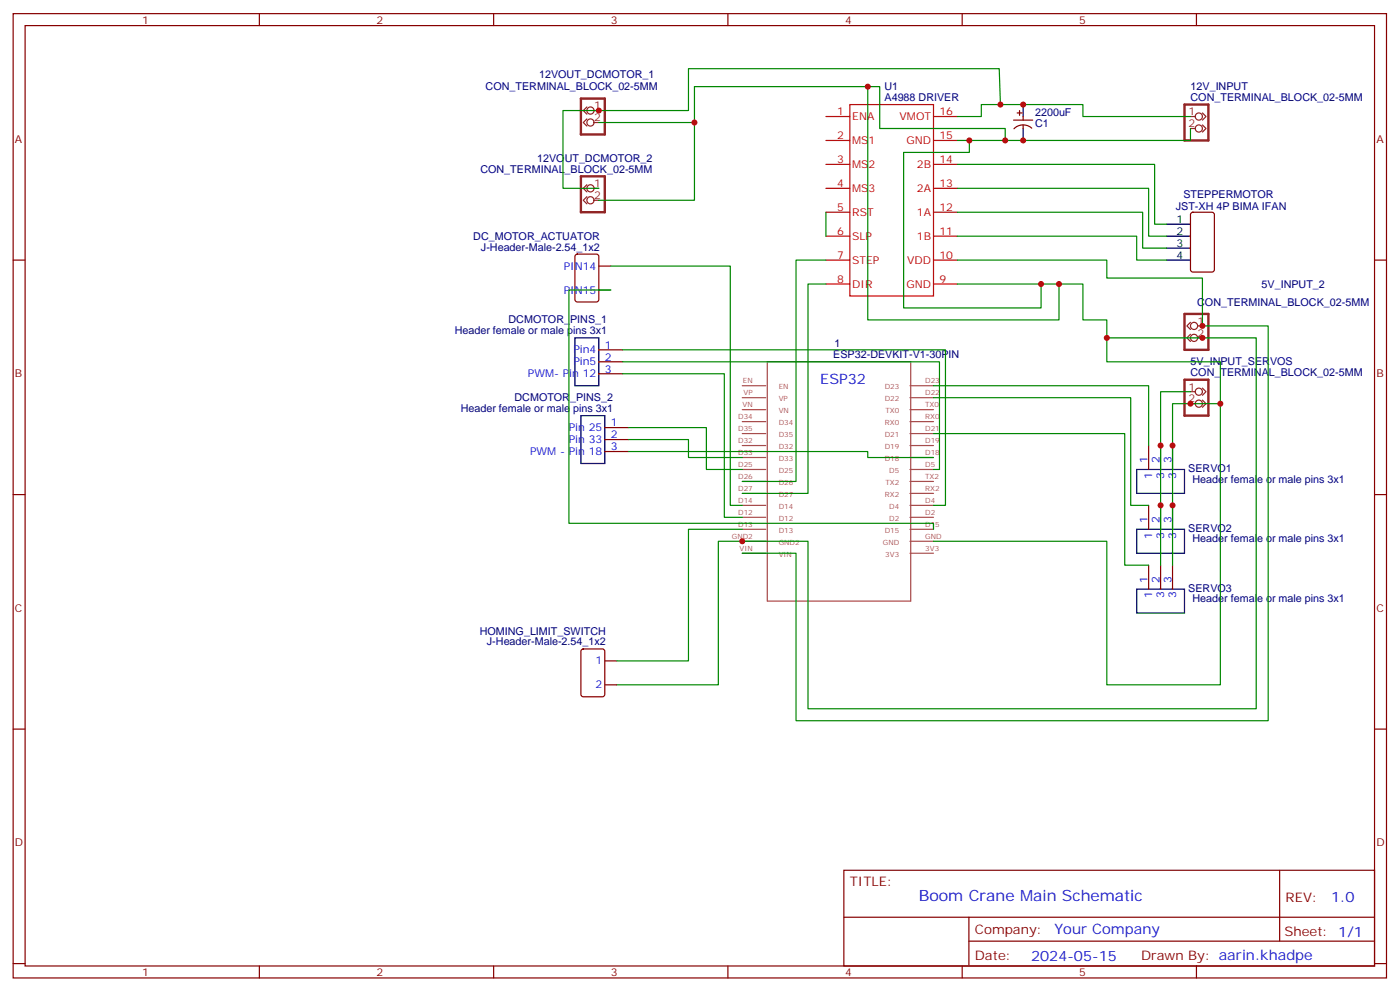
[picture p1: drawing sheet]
<svg xmlns="http://www.w3.org/2000/svg" width="413mm" height="292mm" viewBox="0 0 413 292" stroke-linecap="round" stroke-linejoin="round" font-family="sans-serif">
<g fill="none" stroke="#870000" stroke-width=".35">
<path d="M3.9 4h405.3v284.4h-405.3zM7.4 7.5h398.3v277.3h-398.3zM76.6 4v3.5M145.7 4v3.5M214.8 4v3.5M284 4v3.5M353.1 4v3.5M299.2 35.4h5.6M300.2 33.3h1.4M300.9 32.6v1.4M302 34.4v1M302 36.8v1.1"/>
<path d="M304.5 37.8a3.8 3.8 0 0 0-5.2 .2M3.9 76.7h3.5M169.9 75.1l.5-.2h5.6l.7 .5v12.9l-.4 .7h-5.9l-.7-.4v-13zM176.7 78.5h3.6M351.6 62.8l.5-.2h5.6l.7 .4v16.5l-.4 .7h-5.9l-.7-.4v-16.5zM405.7 76.7h3.5M176.7 85.5h3.6M176.7 110.2h7.1M176.7 106.7h7.1M176.7 103.2h7.1M178.5 133.1h7.1M178.5 129.6h7.1"/>
<path d="M178.5 126.1h7.1M339 131.4v7M342.5 131.4v7M346.1 131.4v7M3.9 145.8h3.5M339 149v7.1M342.5 149v7.1M346.1 149v7.1M405.7 145.8h3.5M339 166.7v7M342.5 166.7v7M346.1 166.7v7"/>
<path d="M171.7 191.6l.5-.3h5.6l.7 .5v13l-.5 .6-5.8 .1-.7-.5-.1-12.9zM178.5 194.9h3.5M3.9 215h3.5M178.5 201.9h3.5M405.7 215h3.5M249.1 256.6h156.6v28.2h-156.6zM377.7 256.6v20.9M249.1 270.5h156.5M286 277.5h119.6M286 270.5v14.1M3.9 284.1h3.5M76.6 284.8v3.6"/>
<path d="M145.7 284.8v3.6M214.8 284.8v3.6M284 284.8v3.6M353.1 284.8v3.6M405.7 284.1h3.5"/>
</g>
<g fill="none" stroke="#a64a4a" stroke-width=".35">
<path d="M219.1 117.3h6.9M219.1 113.7h6.9M226.5 106.7h42.3v70.5h-42.3zM268.6 117.3h6.9M268.6 113.7h6.9M219.1 138.4h6.9M219.1 134.9h6.9M219.1 131.4h6.9M219.1 127.8h6.9M219.1 124.3h6.9M219.1 120.8h6.9M268.6 138.4h6.9"/>
<path d="M268.6 134.9h6.9M268.6 131.4h6.9M268.6 127.8h6.9M268.6 124.3h6.9M268.6 120.8h6.9M219.1 159.6h6.9M219.1 156.1h6.9M219.1 152.5h6.9M219.1 149h6.9M219.1 145.5h6.9M219.1 142h6.9M268.6 159.6h6.9"/>
<path d="M268.6 156.1h6.9M268.6 152.5h6.9M268.6 149h6.9M268.6 145.5h6.9M268.6 142h6.9M219.1 163.1h6.9M268.6 163.1h6.9"/>
</g>
<g fill="none" stroke="#c00" stroke-width=".35">
<path d="M243.8 34.4h7M250.8 30.8h24.7v56.5h-24.7zM275.5 34.4h7.1M243.8 41.4h7M243.8 48.5h7M243.8 55.5h7M275.5 41.4h7.1M275.5 48.5h7.1M275.5 55.5h7.1M243.8 62.6h7M243.8 69.6h7M243.8 76.7h7"/>
<path d="M275.5 62.6h7.1M275.5 69.6h7.1M275.5 76.7h7.1M243.8 83.7h7M275.5 83.7h7.1"/>
</g>
<path d="M302 30.8v3.6M302 37.9v3.5M344.3 73.2h7.1M344.3 69.6h7.1M344.3 66.1h7.1M344.3 76.7h7.1M169.7 99.6h7v14.1h-7zM171.4 122.6h7.1v14.1h-7.1zM335.5 138.4h14.1v7.1h-14.1zM335.5 156.1h14.1v7h-14.1zM335.5 173.7h14.1v7.1h-14.1z" fill="none" stroke="#000" stroke-width=".35"/>
<path d="M171.4 29.1h7.1v10.6h-7.1zM349.6 30.8h7.1v10.6h-7.1zM171.4 52h7.1v10.6h-7.1zM349.6 92.6h7.1v10.6h-7.1zM349.6 112h7.1v10.6h-7.1z" fill="none" stroke="#8c2424" stroke-width=".71"/>
<g fill="none" stroke="#8c2424" stroke-width=".35">
<path d="M173.2 31.5l-1 1.1 1 1.1M173.2 35.1l-1 1 1 1.1M175.3 32.6h1.4M175.3 36.1h1.4M351.4 34.4h1.4M351.4 37.9h1.4M354.9 33.3l1.1 1.1-1.1 1M354.9 36.8l1.1 1.1-1.1 1M173.2 54.5l-1 1 1 1.1M173.2 58l-1 1.1 1 1M175.3 55.5h1.4M175.3 59.1h1.4"/>
<path d="M351.4 95l-1.1 1.1 1.1 1.1M351.4 98.6l-1.1 1 1.1 1.1M353.5 96.1h1.4M353.5 99.6h1.4M351.4 115.5h1.4M351.4 119h1.4M354.9 114.4l1.1 1.1-1.1 1.1M354.9 118l1.1 1-1.1 1.1"/>
<circle cx="174.3" cy="36.1" r="1.06"/>
<circle cx="174.3" cy="32.6" r="1.06"/>
<circle cx="353.8" cy="34.4" r="1.06"/>
<circle cx="353.8" cy="37.9" r="1.06"/>
<circle cx="174.3" cy="59.1" r="1.06"/>
<circle cx="174.3" cy="55.5" r="1.06"/>
<circle cx="352.4" cy="96.1" r="1.06"/>
<circle cx="352.4" cy="99.6" r="1.06"/>
<circle cx="353.8" cy="119" r="1.06"/>
<circle cx="353.8" cy="115.5" r="1.06"/>
</g>
<g fill="none" stroke="#008700" stroke-width=".35">
<path d="M176.7 36.1h28.3M256.1 25.5v68.8h56.5v-10.6M282.6 34.4h7v-3.6h30v3.6h31.8M295.3 30.8l-.4-10.6h-91.7v12.4h-37v22.9h10.5M351.4 37.9v3.5h-68.8M282.6 55.5h56.4v14.1h5.3M282.6 48.5h58.2v17.6h3.5M286.1 41.4v3.5h-19.4v45.9h40.6v-7.1M296.7 41.4v-3.5h-37.1v-12.4h-54.6v33.6h-28.3M180.3 78.5h35.2v70.5h3.6M243.8 76.7h-8.9v65.3h-15.8M243.8 62.6v7"/>
<path d="M282.6 69.6h52.9v7.1h8.8M282.6 62.6h54.7v10.6h7M282.6 76.7h44.1v5.3h28.2v14.1h19.4v116.4h-139.4v-49.4h-15.8M180.3 85.5h-12.4v68.8h107.6v1.8M243.8 83.7h-5.3v61.8h-19.4M282.6 83.7h37v10.6h7.1v12.4h33.5v95.2h-33.5v-42.3h-51.2M326.7 99.6h44.1v109.4h-132.3v-49.4h-26.5v42.3h-30M183.8 103.2h95.2v45.8h-3.5M183.8 106.7h93.5v31.7h-1.8M183.8 110.2h30v42.3h5.3M275.5 113.7h63.5v17.7M275.5 117.3h58.2v31.7h5.3"/>
<path d="M351.4 115.5h-8.9v51.2M360.2 119h-14.1v47.7M185.6 126.1h22.9v12.3h10.6M185.6 129.6h17.6v5.3h15.9M185.6 133.1h70.5v1.8h19.4M275.5 127.8h56.5v38.9h7M219.1 156.1h-15.9v38.8h-21.2"/>
</g>
<g fill="#c00">
<circle cx="354.9" cy="96.1" r=".88"/>
<circle cx="219.1" cy="159.6" r=".88"/>
<circle cx="176.7" cy="32.6" r=".88"/>
<circle cx="205" cy="36.1" r=".88"/>
<circle cx="312.6" cy="83.7" r=".88"/>
<circle cx="256.1" cy="25.5" r=".88"/>
<circle cx="302" cy="30.8" r=".88"/>
<circle cx="302" cy="41.4" r=".88"/>
<circle cx="296.7" cy="41.4" r=".88"/>
<circle cx="307.3" cy="83.7" r=".88"/>
<circle cx="286.1" cy="41.4" r=".88"/>
<circle cx="295.3" cy="30.8" r=".88"/>
<circle cx="342.5" cy="131.4" r=".88"/>
<circle cx="342.5" cy="149" r=".88"/>
<circle cx="360.2" cy="119" r=".88"/>
<circle cx="351.4" cy="119" r=".88"/>
<circle cx="346.1" cy="131.4" r=".88"/>
<circle cx="346.1" cy="149" r=".88"/>
<circle cx="326.7" cy="99.6" r=".88"/>
<circle cx="354.9" cy="99.6" r=".88"/>
</g>
<text font-size="4.6" fill="#00f" x="271.2" y="265.6">Boom Crane Main Schematic</text>
<g font-size="4.2" fill="#00f">
<text x="242.1" y="113.3">ESP32</text>
<text x="392.9" y="265.9">1.0</text>
<text x="311.2" y="275.4">Your Company</text>
<text x="304.3" y="283.2">2024-05-15</text>
</g>
<g font-size="3.9" fill="#800">
<text x="250.8" y="261.2">TITLE:</text>
<text x="379.5" y="265.9">REV:</text>
<text x="287.7" y="275.4">Company:</text>
<text x="379.1" y="276">Sheet: 1/1</text>
<text x="287.7" y="283.1">Date:</text>
<text x="336.8" y="283.2">Drawn By: aarin.khadpe</text>
</g>
<g font-size="3.2" fill="#800">
<text x="42" y="7">1</text>
<text x="111.1" y="7">2</text>
<text x="180.3" y="7">3</text>
<text x="249.4" y="7">4</text>
<text x="318.6" y="7">5</text>
<text x="4.4" y="42.1">A</text>
<text x="406.2" y="42.1">A</text>
<text x="4.4" y="111.3">B</text>
<text x="406.2" y="111.3">B</text>
<text x="4.4" y="180.4">C</text>
<text x="406.2" y="180.4">C</text>
<text x="4.4" y="249.6">D</text>
<text x="406.2" y="249.6">D</text>
<text x="42" y="287.8">1</text>
<text x="111.1" y="287.8">2</text>
<text x="180.3" y="287.8">3</text>
<text x="249.4" y="287.8">4</text>
<text x="318.6" y="287.8">5</text>
</g>
<g font-size="3.2" fill="#000080">
<text x="159.1" y="23.1">12VOUT_DCMOTOR_1</text>
<text x="143.3" y="26.7">CON_TERMINAL_BLOCK_02-5MM</text>
<text x="261.1" y="29.7">A4988 DRIVER</text>
<text x="261.1" y="26.6">U1</text>
<text x="351.4" y="29.7">CON_TERMINAL_BLOCK_02-5MM</text>
<text x="351.4" y="26.6">12V_INPUT</text>
<text x="305.5" y="34.3">2200uF</text>
<text x="305.5" y="37.4">C1</text>
<text x="158.5" y="47.7">12VOUT_DCMOTOR_2</text>
<text x="141.8" y="50.9">CON_TERMINAL_BLOCK_02-5MM</text>
<text x="349.3" y="58.3">STEPPERMOTOR</text>
<text x="347.1" y="61.9">JST-XH 4P BIMA IFAN</text>
<text x="139.7" y="70.7">DC_MOTOR_ACTUATOR</text>
<text x="142" y="73.9">J-Header-Male-2.54_1x2</text>
<text x="372.3" y="84.8">5V_INPUT_2</text>
<text x="150.1" y="95.4">DCMOTOR_PINS_1</text>
<text x="353.4" y="90.1">CON_TERMINAL_BLOCK_02-5MM</text>
<text x="134.2" y="98.5">Header female or male pins 3x1</text>
<text x="245.9" y="105.6">ESP32-DEVKIT-V1-30PIN</text>
<text x="246.3" y="102.4">1</text>
<text x="351.4" y="107.7">5V_INPUT_SERVOS</text>
<text x="351.4" y="110.9">CON_TERMINAL_BLOCK_02-5MM</text>
<text x="151.9" y="118.3">DCMOTOR_PINS_2</text>
<text x="136" y="121.5">Header female or male pins 3x1</text>
<text x="350.7" y="139.1">SERVO1</text>
<text x="352" y="142.3">Header female or male pins 3x1</text>
<text x="350.7" y="156.8">SERVO2</text>
<text x="352" y="159.9">Header female or male pins 3x1</text>
<text x="350.7" y="174.4">SERVO3</text>
<text x="352" y="177.6">Header female or male pins 3x1</text>
<text x="141.6" y="187.1">HOMING_LIMIT_SWITCH</text>
<text x="143.7" y="190.3">J-Header-Male-2.54_1x2</text>
</g>
<g font-size="3.2" fill="#8d2323">
<text x="175.3" y="32.2">1</text>
<text x="175.3" y="35.8">2</text>
<text x="350.8" y="34">1</text>
<text x="350.8" y="37.5">2</text>
<text x="175.3" y="55.2">1</text>
<text x="175.3" y="58.7">2</text>
<text x="353.5" y="95.7">1</text>
<text x="353.5" y="99.3">2</text>
<text x="350.8" y="115.1">1</text>
<text x="350.8" y="118.7">2</text>
</g>
<g font-size="3.2" fill="#c00">
<text x="247" y="34">1</text>
<text x="251.5" y="35.4">ENA</text>
<text x="265.5" y="35.4">VMOT</text>
<text x="277.3" y="34">16</text>
<text x="247" y="41.1">2</text>
<text x="277.3" y="41.1">15</text>
<text x="251.5" y="42.5">MS1</text>
<text x="267.5" y="42.5">GND</text>
<text x="247" y="48.1">3</text>
<text x="251.5" y="49.5">MS2</text>
<text x="270.6" y="49.5">2B</text>
<text x="277.3" y="48.1">14</text>
<text x="247" y="55.2">4</text>
<text x="251.5" y="56.6">MS3</text>
<text x="270.6" y="56.6">2A</text>
<text x="277.3" y="55.2">13</text>
<text x="247" y="62.2">5</text>
<text x="251.5" y="63.6">RST</text>
<text x="270.6" y="63.6">1A</text>
<text x="277.3" y="62.2">12</text>
<text x="247" y="69.3">6</text>
<text x="251.5" y="70.7">SLP</text>
<text x="270.6" y="70.7">1B</text>
<text x="277.3" y="69.3">11</text>
<text x="247" y="76.3">7</text>
<text x="251.5" y="77.8">STEP</text>
<text x="267.8" y="77.8">VDD</text>
<text x="277.3" y="76.3">10</text>
<text x="247" y="83.4">8</text>
<text x="277.3" y="83.4">9</text>
<text x="251.5" y="84.8">DIR</text>
<text x="267.5" y="84.8">GND</text>
</g>
<g font-size="3.2">
<text x="347.2" y="65.8">1</text>
<text x="347.2" y="69.3">2</text>
<text x="347.2" y="72.8">3</text>
<text x="347.2" y="76.3">4</text>
</g>
<g font-size="3.2" fill="#00f">
<text x="166.4" y="79.5">PIN14</text>
<text x="166.4" y="86.6">PIN15</text>
<text x="169.2" y="107.7">Pin5</text>
<text x="169.2" y="104.2">Pin4</text>
<text x="178.5" y="106.3">2</text>
<text x="178.5" y="102.8">1</text>
<text x="155.8" y="111.3">PWM- Pin 12</text>
<text x="178.5" y="109.9">3</text>
<text x="180.3" y="125.7">1</text>
<text x="167.9" y="130.7">Pin 33</text>
<text x="167.9" y="127.1">Pin 25</text>
<text x="180.3" y="129.3">2</text>
<text x="156.5" y="134.2">PWM - Pin 18</text>
<text x="180.3" y="132.8">3</text>
<text x="338.7" y="136.7" transform="rotate(-90 338.7 136.7)">1</text>
<text x="342.2" y="136.7" transform="rotate(-90 342.2 136.7)">2</text>
<text x="345.7" y="136.7" transform="rotate(-90 345.7 136.7)">3</text>
<text x="340.1" y="141.1" transform="rotate(-90 340.1 141.1)">1</text>
<text x="343.6" y="141.1" transform="rotate(-90 343.6 141.1)">3</text>
<text x="347.1" y="141.1" transform="rotate(-90 347.1 141.1)">3</text>
<text x="338.7" y="154.3" transform="rotate(-90 338.7 154.3)">1</text>
<text x="342.2" y="154.3" transform="rotate(-90 342.2 154.3)">2</text>
<text x="345.7" y="154.3" transform="rotate(-90 345.7 154.3)">3</text>
<text x="340.1" y="158.8" transform="rotate(-90 340.1 158.8)">1</text>
<text x="343.6" y="158.8" transform="rotate(-90 343.6 158.8)">3</text>
<text x="347.1" y="158.8" transform="rotate(-90 347.1 158.8)">3</text>
<text x="338.7" y="171.9" transform="rotate(-90 338.7 171.9)">1</text>
<text x="342.2" y="171.9" transform="rotate(-90 342.2 171.9)">2</text>
<text x="345.7" y="171.9" transform="rotate(-90 345.7 171.9)">3</text>
<text x="340.1" y="176.4" transform="rotate(-90 340.1 176.4)">1</text>
<text x="343.6" y="176.4" transform="rotate(-90 343.6 176.4)">3</text>
<text x="347.1" y="176.4" transform="rotate(-90 347.1 176.4)">3</text>
<text x="175.8" y="195.9">1</text>
<text x="175.8" y="203">2</text>
</g>
<g font-size="2.1" fill="#a54b4b">
<text x="219.3" y="113">EN</text>
<text x="273.1" y="113">D23</text>
<text x="219.5" y="116.6">VP</text>
<text x="229.8" y="118.3">VP</text>
<text x="229.8" y="114.8">EN</text>
<text x="261.1" y="118.3">D22</text>
<text x="261.1" y="114.8">D23</text>
<text x="273.1" y="116.6">D22</text>
<text x="217.9" y="123.6">D34</text>
<text x="219.2" y="120.1">VN</text>
<text x="229.8" y="125.4">D34</text>
<text x="229.8" y="121.8">VN</text>
<text x="261.2" y="125.4">RX0</text>
<text x="261.3" y="121.8">TX0</text>
<text x="273.1" y="123.6">RX0</text>
<text x="273.1" y="120.1">TX0</text>
<text x="217.9" y="130.7">D32</text>
<text x="217.9" y="127.2">D35</text>
<text x="229.8" y="128.9">D35</text>
<text x="261.1" y="128.9">D21</text>
<text x="273.1" y="130.7">D19</text>
<text x="273.1" y="127.2">D21</text>
<text x="217.9" y="137.7">D25</text>
<text x="217.9" y="134.2">D33</text>
<text x="229.8" y="135.9">D33</text>
<text x="229.8" y="132.4">D32</text>
<text x="261.1" y="135.9">D18</text>
<text x="261.1" y="132.4">D19</text>
<text x="273.1" y="137.7">D5</text>
<text x="273.1" y="134.2">D18</text>
<text x="217.9" y="141.3">D26</text>
<text x="229.8" y="143">D26</text>
<text x="229.8" y="139.5">D25</text>
<text x="261.3" y="143">TX2</text>
<text x="262.5" y="139.5">D5</text>
<text x="273.1" y="141.3">TX2</text>
<text x="217.9" y="148.3">D14</text>
<text x="217.9" y="144.8">D27</text>
<text x="229.8" y="146.5">D27</text>
<text x="261.2" y="146.5">RX2</text>
<text x="273.1" y="148.3">D4</text>
<text x="273.1" y="144.8">RX2</text>
<text x="217.9" y="155.4">D13</text>
<text x="217.9" y="151.8">D12</text>
<text x="229.8" y="153.6">D12</text>
<text x="229.8" y="150.1">D14</text>
<text x="262.5" y="153.6">D2</text>
<text x="262.5" y="150.1">D4</text>
<text x="273.1" y="155.4">D15</text>
<text x="273.1" y="151.8">D2</text>
<text x="216" y="158.9">GND2</text>
<text x="229.8" y="160.6">GND2</text>
<text x="229.8" y="157.1">D13</text>
<text x="260.6" y="160.6">GND</text>
<text x="261.1" y="157.1">D15</text>
<text x="273.1" y="158.9">GND</text>
<text x="218.3" y="162.4">VIN</text>
<text x="229.8" y="164.2">VIN</text>
<text x="261.3" y="164.2">3V3</text>
<text x="273.1" y="162.4">3V3</text>
</g>
</svg>
